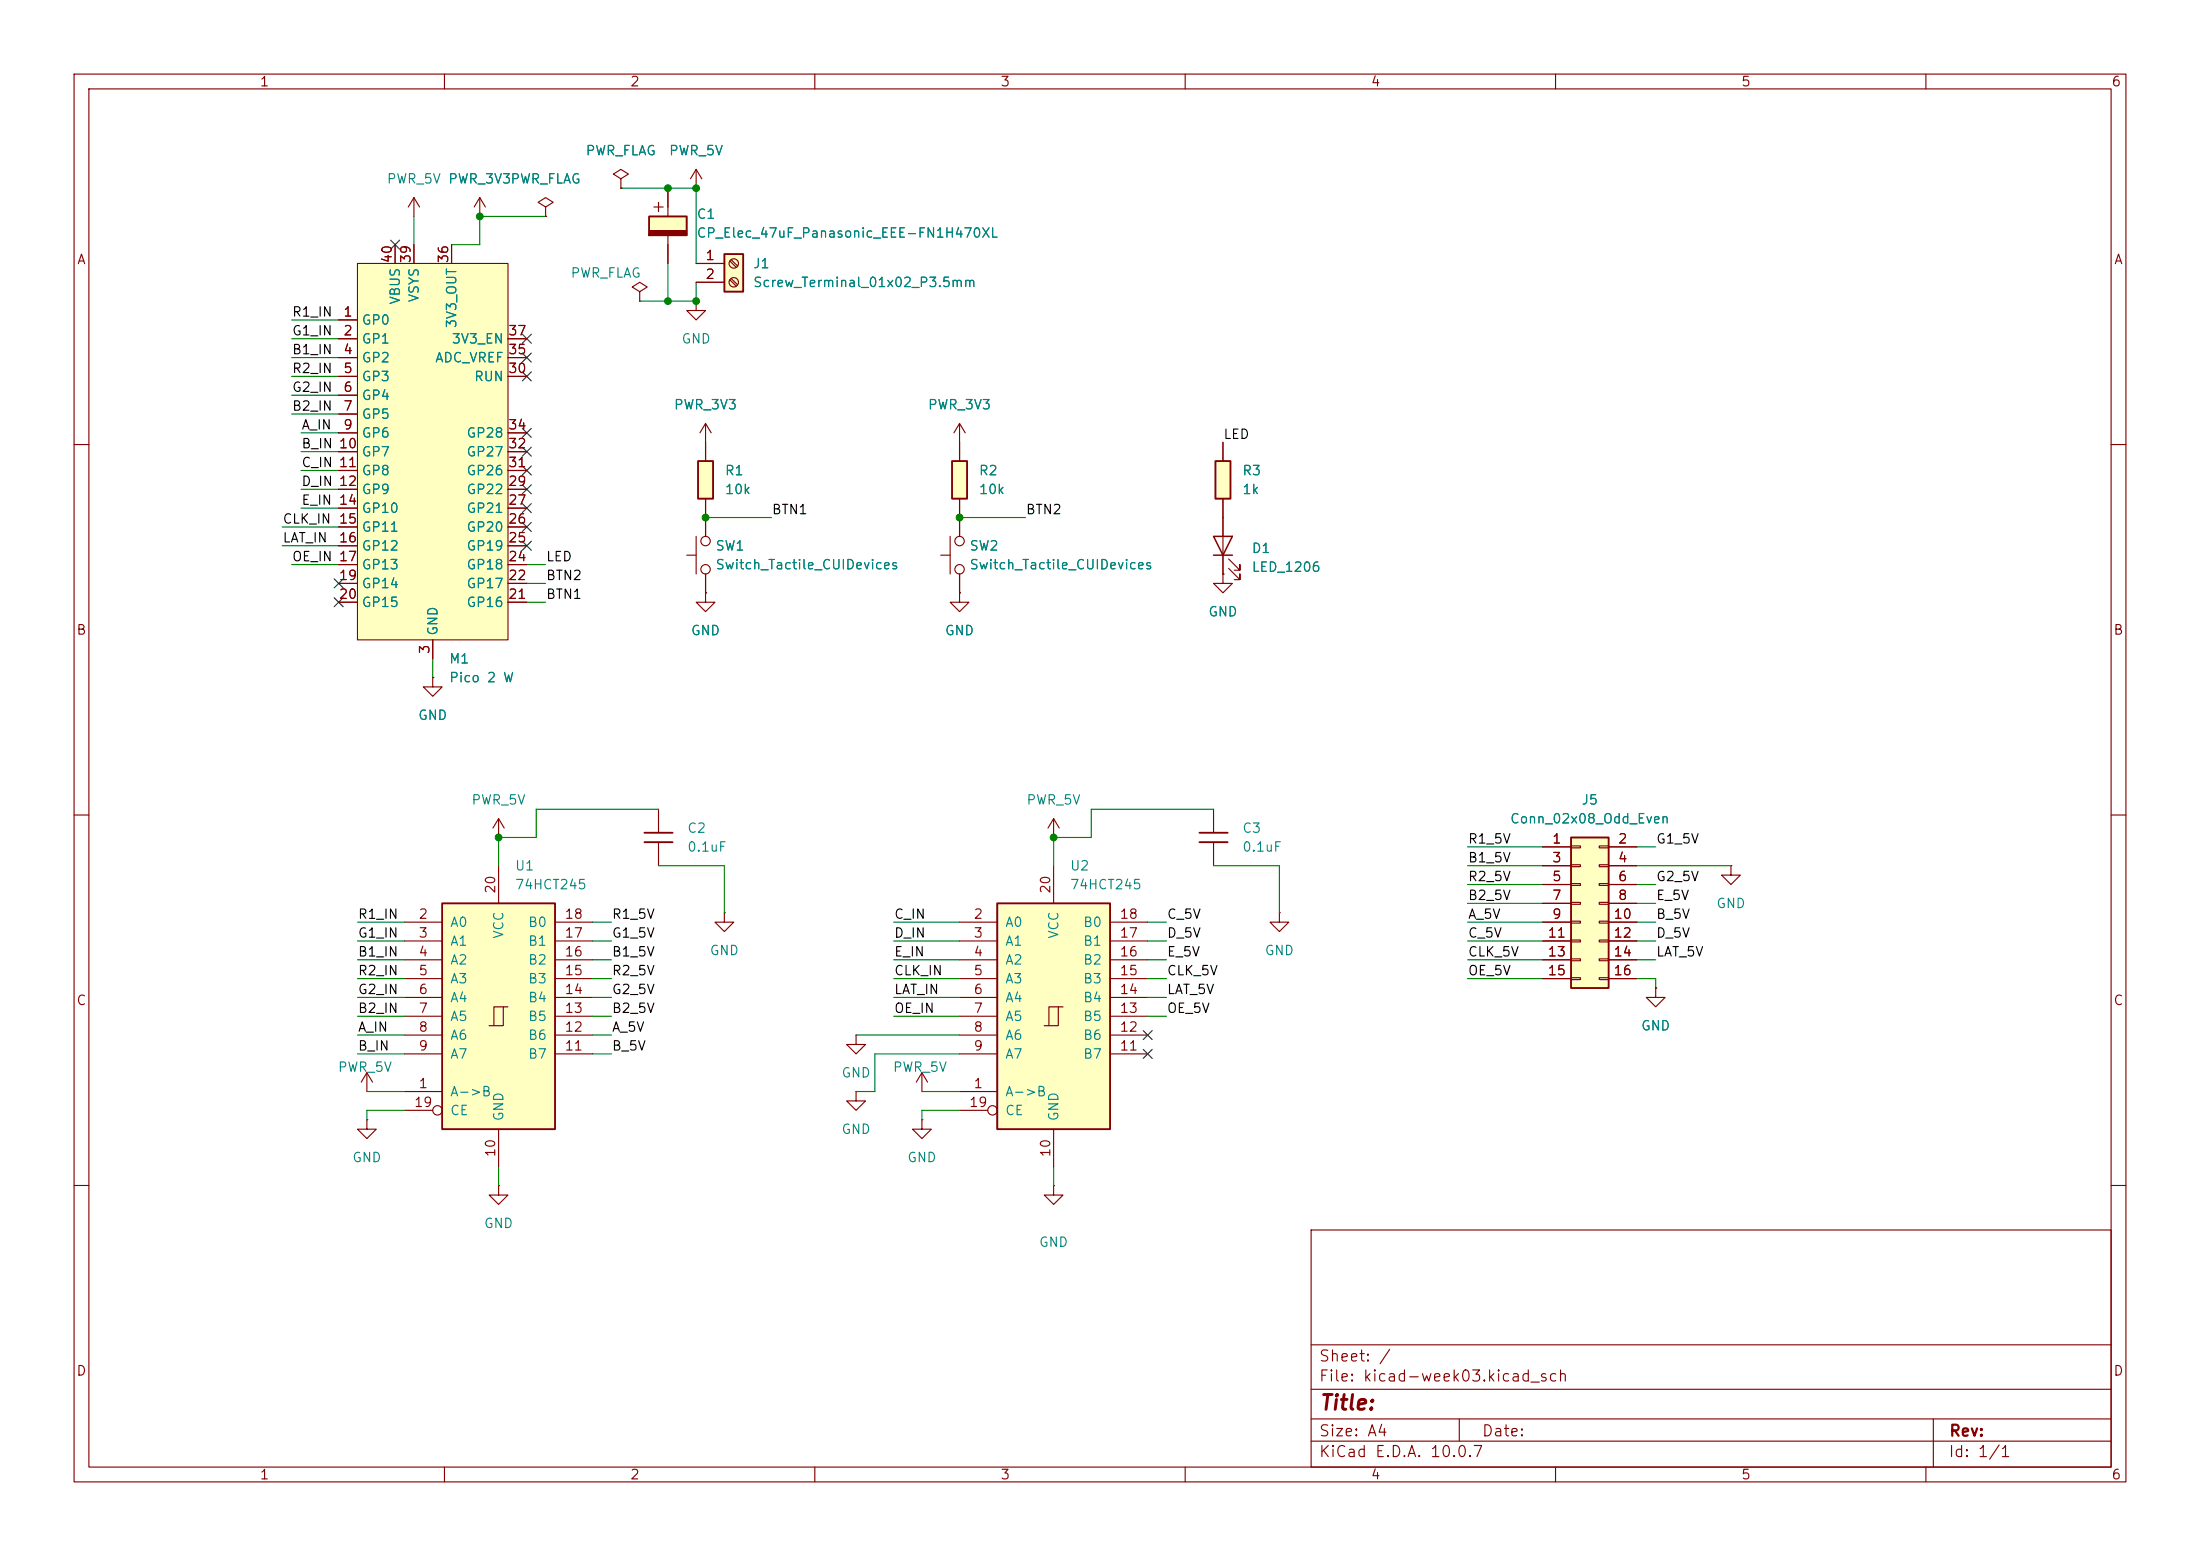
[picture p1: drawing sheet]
<svg xmlns="http://www.w3.org/2000/svg" width="297mm" height="210mm" viewBox="0 0 297 210" stroke-linecap="round" stroke-linejoin="round" font-family="sans-serif">
<g fill="none" stroke="#840000" stroke-width=".15">
<path d="M10 10h277v190h-277zM12 12h273v186h-273zM60 10v2M110 10v2M160 10v2M210 10v2M260 10v2M64.8 26.7l-.8 1.2M64.8 26.7l.7 1.2M64.8 26.7v2.5M10 60h2M285 60h2"/>
<path d="M10 110h2M163.8 109.2v3.2M163.8 113.7v3.1M285 110h2M10 160h2M177 166h108v32h-108zM285 160h2M60 198v2M110 198v2M160 198v2M177 194.5h108M177 191.5h108"/>
<path d="M177 187.5h108M177 181.5h108M197 191.5v3M210 198v2M260 198v2M261 191.5v6.5"/>
</g>
<path d="M161.9 112.4h3.8M161.9 113.7h3.8" fill="none" stroke="#840000" stroke-width=".25"/>
<path d="M212.1 113h5.1v20.4h-5.1z" fill="#ffffc2"/>
<path d="M212.1 113h5.1v20.4h-5.1z" fill="none" stroke="#840000" stroke-width=".25"/>
<g fill="none" stroke="#840000" stroke-width=".15">
<path d="M127 74.9h1.3M128.3 72.4v5.1M129.5 69.9v2.5M129.5 77.5v2.5M208.3 114.3h3.8M208.3 116.8h3.8M208.3 119.4h3.8M212.1 114.2h1.3v.2h-1.3zM212.1 116.7h1.3v.3h-1.3zM212.1 119.3h1.3v.2h-1.3zM215.9 114.2h1.3v.2h-1.3zM215.9 116.7h1.3v.3h-1.3z"/>
<path d="M215.9 119.3h1.3v.2h-1.3zM217.2 114.3h3.8M217.2 116.8h3.8M217.2 119.4h3.8M208.3 121.9h3.8M208.3 124.5h3.8M208.3 127h3.8M208.3 129.5h3.8M208.3 132.1h3.8M212.1 121.8h1.3v.2h-1.3zM212.1 124.3h1.3v.3h-1.3zM212.1 126.9h1.3v.2h-1.3z"/>
<path d="M212.1 129.4h1.3v.3h-1.3zM212.1 132h1.3v.2h-1.3zM215.9 121.8h1.3v.2h-1.3zM215.9 124.3h1.3v.3h-1.3zM215.9 126.9h1.3v.2h-1.3zM215.9 129.4h1.3v.3h-1.3zM215.9 132h1.3v.2h-1.3zM217.2 121.9h3.8M217.2 124.5h3.8M217.2 127h3.8M217.2 129.5h3.8M217.2 132.1h3.8"/>
<path d="M49.5 151.1v1.3h1.3l-1.3 1.3-1.2-1.3h1.2M49.5 151.1h.1"/>
<circle cx="129.5" cy="73" r=".63"/>
<circle cx="129.5" cy="76.8" r=".63"/>
</g>
<path d="M59.7 121.9h15.2v30.5h-15.2z" fill="#ffffc2"/>
<g fill="none" stroke="#840000" stroke-width=".15">
<path d="M165.1 69.9v7.6M165.9 76.7l1.5 1.5v-.7v.7h-.8M165.9 75.4l1.5 1.6v-.8v.8h-.8M67.3 116.8v5.1M142.2 110.5l-.7 1.3M142.2 110.5l.8 1.3M142.2 110.5v2.5M54.6 124.5h5.1M54.6 127h5.1M54.6 129.5h5.1M54.6 132.1h5.1M54.6 134.6h5.1"/>
<path d="M54.6 137.2h5.1M54.6 139.7h5.1M67.9 135.9h-1.2v2.5M68.6 135.9h-.7v2.5h-1.9M74.9 124.5h5.1M74.9 127h5.1M74.9 129.5h5.1M74.9 132.1h5.1M74.9 134.6h5.1M74.9 137.2h5.1M74.9 139.7h5.1M54.6 147.3h5.1"/>
<path d="M54.6 142.2h5.1M54.6 149.9h3.8M67.3 152.4v5.1M74.9 142.2h5.1"/>
<circle cx="59.1" cy="149.9" r=".63"/>
</g>
<path d="M59.7 121.9h15.2v30.5h-15.2z" fill="none" stroke="#840000" stroke-width=".25"/>
<path d="M163.8 72.4h2.6l-1.3 2.5zM163.8 74.9h2.6" fill="none" stroke="#840000" stroke-width=".2"/>
<path d="M164.1 62.2h2v5.1h-2z" fill="#ffffc2"/>
<path d="M164.1 62.2h2v5.1h-2z" fill="none" stroke="#840000" stroke-width=".25"/>
<g fill="none" stroke="#840000" stroke-width=".15">
<path d="M165.1 59.7v2.5M92.7 74.9h1.3M94 72.4v5.1M95.2 69.9v2.5M95.2 77.5v2.5M165.1 77.5v1.2h1.3l-1.3 1.3-1.3-1.3h1.3M165.1 77.5h.1M165.1 67.3v2.6M95.2 80v1.3h1.3l-1.3 1.3-1.2-1.3h1.2M95.2 80h.1M97.8 123.2v1.3h1.3l-1.3 1.2-1.3-1.2h1.3M97.8 123.2h.1"/>
<circle cx="95.2" cy="73" r=".63"/>
<circle cx="95.2" cy="76.8" r=".63"/>
</g>
<path d="M94.2 62.2h2.1v5.1h-2.1z" fill="#ffffc2"/>
<path d="M94.2 62.2h2.1v5.1h-2.1z" fill="none" stroke="#840000" stroke-width=".25"/>
<g fill="none" stroke="#840000" stroke-width=".15">
<path d="M55.9 26.7l-.8 1.2M55.9 26.7l.7 1.2M55.9 26.7v2.5M73.7 27.9l1-.6-1-.6-1.1 .6 1.1 .6v1.3M73.7 29.2h.1M86.4 39.4l1-.7-1-.6-1.1 .6 1.1 .7v1.2M86.4 40.6h.1M95.2 59.7v2.5M95.2 67.3v2.6M233.7 116.8v1.3h1.2l-1.2 1.3-1.3-1.3h1.3M233.7 116.8h.1M172.7 123.2v1.3h1.3l-1.3 1.2-1.3-1.2h1.3"/>
<path d="M172.7 123.2h.1M223.5 133.4v1.2h1.3l-1.3 1.3-1.3-1.3h1.3M223.5 133.4h.1M67.3 160v1.3h1.3l-1.3 1.3-1.3-1.3h1.3M67.3 160h.1"/>
</g>
<path d="M134.6 121.9h15.3v30.5h-15.3z" fill="#ffffc2"/>
<g fill="none" stroke="#840000" stroke-width=".15">
<path d="M142.2 116.8v5.1M129.5 124.5h5.1M129.5 127h5.1M129.5 129.5h5.1M129.5 132.1h5.1M129.5 134.6h5.1M129.5 137.2h5.1M129.5 139.7h5.1M142.9 135.9h-1.3v2.5M143.5 135.9h-.6v2.5h-1.9M149.9 124.5h5M149.9 127h5"/>
<path d="M149.9 129.5h5M149.9 132.1h5M149.9 134.6h5M149.9 137.2h5M149.9 139.7h5M129.5 147.3h5.1M129.5 142.2h5.1M129.5 149.9h3.8M142.2 152.4v5.1M149.9 142.2h5"/>
<circle cx="134" cy="149.9" r=".63"/>
</g>
<path d="M134.6 121.9h15.3v30.5h-15.3z" fill="none" stroke="#840000" stroke-width=".25"/>
<path d="M48.3 35.6h20.3v50.8h-20.3z" fill="#ffffc2"/>
<g fill="none" stroke="#840000" stroke-width=".15">
<path d="M48.3 35.6h20.3v50.8h-20.3zM53.3 33v2.6M55.9 33v2.6M61 33v2.6M45.7 43.2h2.6M45.7 45.7h2.6M45.7 48.3h2.6M45.7 50.8h2.6M45.7 53.3h2.6M45.7 55.9h2.6M45.7 58.4h2.6M68.6 45.7h2.5"/>
<path d="M68.6 48.3h2.5M68.6 50.8h2.5M68.6 58.4h2.5M45.7 61h2.6M45.7 63.5h2.6M45.7 66h2.6M45.7 68.6h2.6M45.7 71.1h2.6M45.7 73.7h2.6M45.7 76.2h2.6M45.7 78.7h2.6M68.6 61h2.5"/>
<path d="M68.6 63.5h2.5M68.6 66h2.5M68.6 68.6h2.5M68.6 71.1h2.5M68.6 73.7h2.5M68.6 76.2h2.5M68.6 78.7h2.5M45.7 81.3h2.6M58.4 86.4v2.5M68.6 81.3h2.5M115.6 139.7v1.3h1.2l-1.2 1.2-1.3-1.2h1.3M115.6 139.7h.1"/>
<path d="M115.6 147.3v1.3h1.2l-1.2 1.3-1.3-1.3h1.3M115.6 147.3h.1M124.5 144.8l-.8 1.3M124.5 144.8l.7 1.3M124.5 144.8v2.5M142.2 160v1.3h1.3l-1.3 1.3-1.2-1.3h1.2M142.2 160h.1"/>
</g>
<path d="M97.8 34.3h2.5v5.1h-2.5z" fill="#ffffc2"/>
<path d="M97.8 34.3h2.5v5.1h-2.5z" fill="none" stroke="#840000" stroke-width=".25"/>
<g fill="none" stroke="#840000" stroke-width=".15">
<path d="M94 35.6h3.8M94 38.1h3.8M98.5 35.2l.9 .9M98.5 37.8l.9 .8M98.7 35.1l.9 .8M98.7 37.6l.9 .8M124.5 151.1v1.3h1.2l-1.2 1.3-1.3-1.3h1.3M124.5 151.1h.1"/>
<circle cx="99.1" cy="38.1" r=".63"/>
<circle cx="99.1" cy="35.6" r=".63"/>
</g>
<path d="M87.6 29.2h5.1v2.6h-5.1z" fill="#ffffc2"/>
<path d="M87.6 31.1h5.1v.7h-5.1z" fill="#840000" stroke="#840000" stroke-width=".15"/>
<path d="M87.6 29.2h5.1v2.6h-5.1z" fill="none" stroke="#840000" stroke-width=".25"/>
<g fill="none" stroke="#840000" stroke-width=".15">
<path d="M83.8 24.1l1-.6-1-.6-1 .6 1 .6v1.3M83.8 25.4h.1M88.3 27.9h1.2M88.9 27.3v1.3M90.2 25.4v3.8M90.2 31.8v3.8M94 22.9l-.8 1.2M94 22.9l.7 1.2M94 22.9v2.5M94 40.6v1.3h1.2l-1.2 1.3-1.3-1.3h1.3M94 40.6h.1M95.2 57.2l-.7 1.2"/>
<path d="M95.2 57.2l.8 1.2M95.2 57.2v2.5M58.4 91.4v1.3h1.3l-1.3 1.3-1.3-1.3h1.3M58.4 91.4h.1M129.5 80v1.3h1.3l-1.3 1.3-1.2-1.3h1.2M129.5 80h.1M67.3 110.5l-.8 1.3M67.3 110.5l.8 1.3M67.3 110.5v2.5M49.5 144.8l-.7 1.3M49.5 144.8l.8 1.3M49.5 144.8v2.5"/>
</g>
<path d="M128.5 62.2h2.1v5.1h-2.1z" fill="#ffffc2"/>
<path d="M128.5 62.2h2.1v5.1h-2.1zM87 112.4h3.8M87 113.7h3.8" fill="none" stroke="#840000" stroke-width=".25"/>
<g fill="none" stroke="#840000" stroke-width=".15">
<path d="M53.3 33v2.6M55.9 33v2.6M61 33v2.6M73.7 29.2h.1M83.8 25.4h.1M90.2 25.4v2.5M90.2 33v2.6M94 35.6h3.8M94 38.1h3.8M45.7 43.2h2.6M45.7 45.7h2.6M45.7 48.3h2.6"/>
<path d="M45.7 50.8h2.6M45.7 53.3h2.6M45.7 55.9h2.6M45.7 58.4h2.6M68.6 45.7h2.5M68.6 48.3h2.5M68.6 50.8h2.5M68.6 58.4h2.5M95.2 59.7v2.5M129.5 57.2v5M129.5 57.2l-.7 1.2M129.5 57.2l.8 1.2"/>
<path d="M165.1 59.7v2.5M45.7 61h2.6M45.7 63.5h2.6M45.7 66h2.6M45.7 68.6h2.6M45.7 71.1h2.6M45.7 73.7h2.6M45.7 76.2h2.6M45.7 78.7h2.6M68.6 61h2.5M68.6 63.5h2.5M68.6 66h2.5"/>
<path d="M68.6 68.6h2.5M68.6 71.1h2.5M68.6 73.7h2.5M68.6 76.2h2.5M68.6 78.7h2.5M95.2 67.3v5.1M95.2 77.5v2.5M129.5 67.3v5.1M129.5 77.5v2.5M165.1 77.5h.1M165.1 67.3v5.1M165.1 74.9v2.6"/>
<path d="M45.7 81.3h2.6M58.4 91.4h.1M58.4 86.4v2.5M68.6 81.3h2.5M95.2 80h.1M129.5 80h.1M88.9 109.2v3.2M88.9 113.7v3.1M208.3 114.3h3.8M208.3 116.8h3.8M208.3 119.4h3.8M217.2 114.3h3.8"/>
<path d="M217.2 116.8h3.8M217.2 119.4h3.8M208.3 121.9h3.8M208.3 124.5h3.8M208.3 127h3.8M208.3 129.5h3.8M208.3 132.1h3.8M217.2 121.9h3.8M217.2 124.5h3.8M217.2 127h3.8M217.2 129.5h3.8M217.2 132.1h3.8"/>
<path d="M223.5 133.4h.1"/>
</g>
<g fill="none" stroke="#008400" stroke-width=".15">
<path d="M55.9 29.2v3.8M73.7 29.2h-8.9v3.8h-3.8M83.8 25.4h10.2v10.2M90.2 35.6v5M94 38.1v2.5h-7.6M39.4 43.2h6.3M39.4 45.7h6.3M39.4 55.9h6.3M39.4 48.3h6.3M39.4 50.8h6.3M39.4 53.3h6.3M40.6 58.4h5.1"/>
<path d="M38.1 71.1h7.6M38.1 73.7h7.6M39.4 76.2h6.3M40.6 68.6h5.1M40.6 61h5.1M40.6 63.5h5.1M40.6 66h5.1M71.1 76.2h2.6M71.1 78.7h2.6M95.2 69.9h8.9M129.5 69.9h8.9M58.4 88.9v2.5"/>
<path d="M71.1 81.3h2.6M88.9 116.8h8.9v6.4M88.9 109.2h-16.5v3.8h-5.1v3.8M163.8 116.8h8.9v6.4M163.8 109.2h-16.5v3.8h-5.1v3.8M198.1 116.8h10.2M198.1 119.4h10.2M198.1 114.3h10.2M221 116.8h12.7M221 119.4h2.5M221 114.3h2.5M48.3 124.5h6.3"/>
<path d="M48.3 127h6.3M48.3 132.1h6.3M48.3 129.5h6.3M48.3 137.2h6.3M48.3 134.6h6.3M48.3 139.7h6.3M80 124.5h2.5M80 127h2.5M80 132.1h2.5M80 129.5h2.5M80 137.2h2.5M80 134.6h2.5"/>
<path d="M80 139.7h2.5M115.6 139.7h13.9M120.6 124.5h8.9M120.6 127h8.9M120.6 132.1h8.9M120.6 129.5h8.9M120.6 137.2h8.9M120.6 134.6h8.9M154.9 124.5h2.6M154.9 127h2.6M154.9 132.1h2.6M154.9 129.5h2.6"/>
<path d="M154.9 137.2h2.6M154.9 134.6h2.6M198.1 124.5h10.2M198.1 127h10.2M198.1 121.9h10.2M198.1 132.1h10.2M198.1 129.5h10.2M221 124.5h2.5M221 127h2.5M221 121.9h2.5M221 132.1h2.5v1.3M221 129.5h2.5"/>
<path d="M48.3 142.2h6.3M49.5 147.3h5.1M54.6 149.9h-5.1v1.2M67.3 157.5v2.5M80 142.2h2.5M124.5 147.3h5M129.5 149.9h-5v1.2M129.5 142.2h-11.4v5.1h-2.5M142.2 157.5v2.5"/>
</g>
<g fill="none" stroke="#000084" stroke-width=".15">
<path d="M52.7 32.4l1.2 1.2M53.9 32.4l-1.2 1.2M70.5 50.2l1.2 1.2M70.5 47.7l1.2 1.2M70.5 45.1l1.2 1.2M70.5 57.8l1.2 1.2M71.7 50.2l-1.2 1.2M71.7 47.7l-1.2 1.2M71.7 45.1l-1.2 1.2M71.7 57.8l-1.2 1.2M45.1 78.1l1.2 1.2M46.3 78.1l-1.2 1.2"/>
<path d="M70.5 65.4l1.2 1.2M70.5 68l1.2 1.2M70.5 70.5l1.2 1.2M70.5 73.1l1.2 1.2M70.5 60.4l1.2 1.2M70.5 62.9l1.2 1.2M71.7 65.4l-1.2 1.2M71.7 68l-1.2 1.2M71.7 70.5l-1.2 1.2M71.7 73.1l-1.2 1.2M71.7 60.4l-1.2 1.2M71.7 62.9l-1.2 1.2"/>
<path d="M45.1 80.7l1.2 1.2M46.3 80.7l-1.2 1.2M154.3 139.1l1.2 1.2M155.5 139.1l-1.2 1.2M154.3 141.6l1.2 1.2M155.5 141.6l-1.2 1.2"/>
</g>
<g fill="#008400" stroke="#008400" stroke-width=".14">
<circle cx="67.3" cy="113" r=".46"/>
<circle cx="64.8" cy="29.2" r=".46"/>
<circle cx="94" cy="40.6" r=".46"/>
<circle cx="90.2" cy="40.6" r=".46"/>
<circle cx="94" cy="25.4" r=".46"/>
<circle cx="90.2" cy="25.4" r=".46"/>
<circle cx="129.5" cy="69.9" r=".46"/>
<circle cx="95.2" cy="69.9" r=".46"/>
<circle cx="142.2" cy="113" r=".46"/>
</g>
<text font-size="2" fill="#840000" x="178" y="190.8">Title:</text>
<g font-size="1.5" fill="#840000">
<text x="178" y="184.1">Sheet: /</text>
<text x="178" y="186.8">File: kicad-week03.kicad_sch</text>
<text x="178" y="197">KiCad E.D.A. 10.0.7</text>
<text x="178" y="194.2">Size: A4</text>
<text x="200" y="194.2">Date:</text>
<text x="263" y="197">Id: 1/1</text>
<text x="263" y="194.2">Rev:</text>
</g>
<g font-size="1.3" fill="#840000">
<text x="35" y="12">1</text>
<text x="85" y="12">2</text>
<text x="135" y="12">3</text>
<text x="185" y="12">4</text>
<text x="235" y="12">5</text>
<text x="285" y="12">6</text>
<text x="10.3" y="36">A</text>
<text x="53.2" y="35.6" transform="rotate(-90 53.2 35.6)">40</text>
<text x="55.7" y="35.6" transform="rotate(-90 55.7 35.6)">39</text>
<text x="60.8" y="35.6" transform="rotate(-90 60.8 35.6)">36</text>
<text x="95.2" y="35.4">1</text>
<text x="285.3" y="36">A</text>
<text x="95.2" y="38">2</text>
<text x="46.3" y="43">1</text>
<text x="46.3" y="45.6">2</text>
<text x="68.5" y="45.6">37</text>
<text x="46.3" y="48.1">4</text>
<text x="46.3" y="50.7">5</text>
<text x="46.3" y="53.2">6</text>
<text x="68.5" y="50.7">30</text>
<text x="68.5" y="48.1">35</text>
<text x="46.3" y="55.7">7</text>
<text x="46.3" y="58.3">9</text>
<text x="68.5" y="58.3">34</text>
<text x="45.7" y="60.8">10</text>
<text x="45.7" y="63.4">11</text>
<text x="45.7" y="65.9">12</text>
<text x="68.5" y="65.9">29</text>
<text x="68.5" y="63.4">31</text>
<text x="68.5" y="60.8">32</text>
<text x="45.7" y="71">15</text>
<text x="45.7" y="68.4">14</text>
<text x="68.5" y="71">26</text>
<text x="68.5" y="68.4">27</text>
<text x="45.7" y="73.5">16</text>
<text x="45.7" y="76.1">17</text>
<text x="68.5" y="76.1">24</text>
<text x="68.5" y="73.5">25</text>
<text x="45.7" y="78.6">19</text>
<text x="45.7" y="81.1">20</text>
<text x="68.5" y="81.1">21</text>
<text x="68.5" y="78.6">22</text>
<text x="10.2" y="86">B</text>
<text x="58.3" y="88.4" transform="rotate(-90 58.3 88.4)">3</text>
<text x="285.2" y="86">B</text>
<text x="209.5" y="114.2">1</text>
<text x="209.5" y="116.7">3</text>
<text x="209.5" y="119.2">5</text>
<text x="218.3" y="114.2">2</text>
<text x="218.3" y="116.7">4</text>
<text x="218.3" y="119.2">6</text>
<text x="56.4" y="124.3">2</text>
<text x="67.2" y="120.7" transform="rotate(-90 67.2 120.7)">20</text>
<text x="76.1" y="124.3">18</text>
<text x="131.3" y="124.3">2</text>
<text x="142.1" y="120.7" transform="rotate(-90 142.1 120.7)">20</text>
<text x="151.1" y="124.3">18</text>
<text x="209.5" y="121.8">7</text>
<text x="209.5" y="124.3">9</text>
<text x="217.7" y="124.3">10</text>
<text x="218.3" y="121.8">8</text>
<text x="56.4" y="126.9">3</text>
<text x="56.4" y="129.4">4</text>
<text x="56.4" y="131.9">5</text>
<text x="76.1" y="131.9">15</text>
<text x="76.1" y="129.4">16</text>
<text x="76.1" y="126.9">17</text>
<text x="131.3" y="126.9">3</text>
<text x="131.3" y="129.4">4</text>
<text x="131.3" y="131.9">5</text>
<text x="151.1" y="131.9">15</text>
<text x="151.1" y="129.4">16</text>
<text x="151.1" y="126.9">17</text>
<text x="208.8" y="126.9">11</text>
<text x="208.8" y="129.4">13</text>
<text x="208.8" y="131.9">15</text>
<text x="217.7" y="126.9">12</text>
<text x="217.7" y="129.4">14</text>
<text x="217.7" y="131.9">16</text>
<text x="10.2" y="136">C</text>
<text x="56.4" y="134.5">6</text>
<text x="56.4" y="137">7</text>
<text x="76.1" y="137">13</text>
<text x="76.1" y="134.5">14</text>
<text x="131.3" y="134.5">6</text>
<text x="131.3" y="137">7</text>
<text x="151.1" y="137">13</text>
<text x="151.1" y="134.5">14</text>
<text x="285.2" y="136">C</text>
<text x="56.4" y="139.6">8</text>
<text x="56.4" y="142.1">9</text>
<text x="76.1" y="142.1">11</text>
<text x="76.1" y="139.6">12</text>
<text x="131.3" y="139.6">8</text>
<text x="131.3" y="142.1">9</text>
<text x="151.1" y="142.1">11</text>
<text x="151.1" y="139.6">12</text>
<text x="55.8" y="149.7">19</text>
<text x="56.4" y="147.2">1</text>
<text x="130.7" y="149.7">19</text>
<text x="131.3" y="147.2">1</text>
<text x="67.2" y="156.3" transform="rotate(-90 67.2 156.3)">10</text>
<text x="142.1" y="156.3" transform="rotate(-90 142.1 156.3)">10</text>
<text x="10.2" y="186">D</text>
<text x="285.2" y="186">D</text>
<text x="35" y="200">1</text>
<text x="85" y="200">2</text>
<text x="135" y="200">3</text>
<text x="185" y="200">4</text>
<text x="235" y="200">5</text>
<text x="285" y="200">6</text>
</g>
<g font-size="1.3" fill="#008484">
<text x="79" y="21.3">PWR_FLAG</text>
<text x="90.2" y="21.3">PWR_5V</text>
<text x="52.1" y="25.1">PWR_5V PWR_3V3PWR_FLAG</text>
<text x="60.4" y="25.1">PWR_3V3PWR_FLAG</text>
<text x="94" y="29.9">C1</text>
<text x="94" y="32.4">CP_Elec_47uF_Panasonic_EEE-FN1H470XL</text>
<text x="54.3" y="41.2" transform="rotate(-90 54.3 41.2)">VBUS</text>
<text x="56.8" y="40.9" transform="rotate(-90 56.8 40.9)">VSYS</text>
<text x="76.9" y="37.8">PWR_FLAG</text>
<text x="101.6" y="36.5">J1</text>
<text x="101.6" y="39.1">Screw_Terminal_01x02_P3.5mm</text>
<text x="48.7" y="44.1">GP0</text>
<text x="48.7" y="46.7">GP1</text>
<text x="60.9" y="46.7">3V3_EN</text>
<text x="61.9" y="44.4" transform="rotate(-90 61.9 44.4)">3V3_OUT</text>
<text x="91.9" y="46.7">GND</text>
<text x="48.7" y="49.2">GP2</text>
<text x="48.7" y="51.8">GP3</text>
<text x="58.7" y="49.2">ADC_VREF</text>
<text x="63.9" y="51.8">RUN</text>
<text x="48.7" y="54.3">GP4</text>
<text x="48.7" y="56.8">GP5</text>
<text x="48.7" y="59.4">GP6</text>
<text x="62.9" y="59.4">GP28</text>
<text x="90.9" y="55.6">PWR_3V3</text>
<text x="125.2" y="55.6">PWR_3V3</text>
<text x="48.7" y="61.9">GP7</text>
<text x="48.7" y="64.5">GP8</text>
<text x="62.9" y="64.5">GP26</text>
<text x="62.9" y="61.9">GP27</text>
<text x="97.8" y="64.5">R1</text>
<text x="132.1" y="64.5">R2</text>
<text x="167.6" y="64.5">R3</text>
<text x="48.7" y="67">GP9</text>
<text x="48.7" y="69.5">GP10</text>
<text x="62.9" y="69.5">GP21</text>
<text x="62.9" y="67">GP22</text>
<text x="97.8" y="67">10k</text>
<text x="132.1" y="67">10k</text>
<text x="167.6" y="67">1k</text>
<text x="48.7" y="72.1">GP11</text>
<text x="48.7" y="74.6">GP12</text>
<text x="48.7" y="77.2">GP13</text>
<text x="62.9" y="77.2">GP18</text>
<text x="62.9" y="74.6">GP19</text>
<text x="62.9" y="72.1">GP20</text>
<text x="96.5" y="74.6">SW1</text>
<text x="96.5" y="77.2">Switch_Tactile_CUIDevices</text>
<text x="130.8" y="74.6">SW2</text>
<text x="130.8" y="77.2">Switch_Tactile_CUIDevices</text>
<text x="168.9" y="75">D1</text>
<text x="168.9" y="77.5">LED_1206</text>
<text x="48.7" y="79.7">GP14</text>
<text x="48.7" y="82.2">GP15</text>
<text x="62.9" y="82.2">GP16</text>
<text x="62.9" y="79.7">GP17</text>
<text x="163" y="83.5">GND</text>
<text x="59.4" y="85.9" transform="rotate(-90 59.4 85.9)">GND</text>
<text x="60.5" y="89.9">M1</text>
<text x="93.2" y="86.1">GND</text>
<text x="127.5" y="86.1">GND</text>
<text x="60.5" y="92.4">Pico 2 W</text>
<text x="56.4" y="97.5">GND</text>
<text x="63.6" y="108.9">PWR_5V</text>
<text x="92.7" y="112.7">C2</text>
<text x="138.5" y="108.9">PWR_5V</text>
<text x="167.6" y="112.7">C3</text>
<text x="203.8" y="111.5">Conn_02x08_Odd_Even</text>
<text x="213.4" y="108.9">J5</text>
<text x="69.4" y="117.8">U1</text>
<text x="92.7" y="115.3">0.1uF</text>
<text x="144.4" y="117.8">U2</text>
<text x="167.6" y="115.3">0.1uF</text>
<text x="60.7" y="125.4">A0</text>
<text x="69.4" y="120.3">74HCT245</text>
<text x="71.2" y="125.4">B0</text>
<text x="135.6" y="125.4">A0</text>
<text x="144.4" y="120.3">74HCT245</text>
<text x="146.1" y="125.4">B0</text>
<text x="231.6" y="122.9">GND</text>
<text x="60.7" y="128">A1</text>
<text x="60.7" y="130.5">A2</text>
<text x="68.3" y="126.8" transform="rotate(-90 68.3 126.8)">VCC</text>
<text x="71.2" y="130.5">B2</text>
<text x="71.2" y="128">B1</text>
<text x="95.7" y="129.2">GND</text>
<text x="135.6" y="128">A1</text>
<text x="135.6" y="130.5">A2</text>
<text x="143.2" y="126.8" transform="rotate(-90 143.2 126.8)">VCC</text>
<text x="146.1" y="130.5">B2</text>
<text x="146.1" y="128">B1</text>
<text x="170.7" y="129.2">GND</text>
<text x="60.7" y="133">A3</text>
<text x="60.7" y="135.6">A4</text>
<text x="71.2" y="135.6">B4</text>
<text x="71.2" y="133">B3</text>
<text x="135.6" y="133">A3</text>
<text x="135.6" y="135.6">A4</text>
<text x="146.1" y="135.6">B4</text>
<text x="146.1" y="133">B3</text>
<text x="60.7" y="138.1">A5</text>
<text x="60.7" y="140.7">A6</text>
<text x="60.7" y="143.2">A7</text>
<text x="71.2" y="143.2">B7</text>
<text x="71.2" y="140.7">B6</text>
<text x="71.2" y="138.1">B5</text>
<text x="135.6" y="138.1">A5</text>
<text x="135.6" y="140.7">A6</text>
<text x="135.6" y="143.2">A7</text>
<text x="146.1" y="143.2">B7</text>
<text x="146.1" y="140.7">B6</text>
<text x="146.1" y="138.1">B5</text>
<text x="221.5" y="139.4">GND</text>
<text x="45.5" y="145">PWR_5V</text>
<text x="60.7" y="148.3">A-&gt;B</text>
<text x="113.5" y="145.7">GND</text>
<text x="120.5" y="145">PWR_5V</text>
<text x="135.6" y="148.3">A-&gt;B</text>
<text x="60.7" y="150.8">CE</text>
<text x="68.3" y="151.4" transform="rotate(-90 68.3 151.4)">GND</text>
<text x="113.5" y="153.4">GND</text>
<text x="135.6" y="150.8">CE</text>
<text x="143.2" y="151.4" transform="rotate(-90 143.2 151.4)">GND</text>
<text x="47.5" y="157.2">GND</text>
<text x="122.4" y="157.2">GND</text>
<text x="65.2" y="166.1">GND</text>
<text x="140.2" y="168.6">GND</text>
</g>
<g font-size="1.3">
<text x="39.3" y="45.6">G1_IN</text>
<text x="39.3" y="43.1">R1_IN</text>
<text x="39.3" y="53.2">G2_IN</text>
<text x="39.3" y="50.7">R2_IN</text>
<text x="39.3" y="48.1">B1_IN</text>
<text x="39.3" y="55.8">B2_IN</text>
<text x="40.6" y="58.3">A_IN</text>
<text x="165.1" y="59.6">LED</text>
<text x="40.6" y="60.8">B_IN 10</text>
<text x="40.6" y="63.4">C_IN 11</text>
<text x="40.6" y="65.9">D_IN 12</text>
<text x="38.1" y="71">CLK_IN</text>
<text x="40.6" y="68.5">E_IN 14</text>
<text x="104.1" y="69.7">BTN1</text>
<text x="138.4" y="69.7">BTN2</text>
<text x="38.1" y="73.5">LAT_IN</text>
<text x="39.3" y="76.1">OE_IN 17</text>
<text x="73.6" y="76.1">LED</text>
<text x="73.6" y="81.2">BTN1</text>
<text x="73.6" y="78.6">BTN2</text>
<text x="198.1" y="114.2">R1_5V</text>
<text x="198.1" y="119.3">R2_5V</text>
<text x="198.1" y="116.7">B1_5V</text>
<text x="223.5" y="119.3">G2_5V</text>
<text x="223.5" y="114.2">G1_5V</text>
<text x="48.2" y="124.3">R1_IN</text>
<text x="82.5" y="124.3">R1_5V</text>
<text x="120.6" y="124.3">C_IN</text>
<text x="157.5" y="124.3">C_5V</text>
<text x="198.1" y="121.8">B2_5V</text>
<text x="198.1" y="124.3">A_5V</text>
<text x="223.5" y="124.3">B_5V</text>
<text x="223.5" y="121.8">E_5V</text>
<text x="48.2" y="126.9">G1_IN</text>
<text x="48.2" y="132">R2_IN</text>
<text x="48.2" y="129.4">B1_IN</text>
<text x="82.5" y="129.4">B1_5V</text>
<text x="82.5" y="132">R2_5V</text>
<text x="82.5" y="126.9">G1_5V</text>
<text x="120.6" y="129.4">E_IN</text>
<text x="120.6" y="126.9">D_IN</text>
<text x="120.6" y="132">CLK_IN</text>
<text x="157.5" y="132">CLK_5V</text>
<text x="157.5" y="129.4">E_5V</text>
<text x="157.5" y="126.9">D_5V</text>
<text x="198.1" y="129.4">CLK_5V</text>
<text x="198.1" y="132">OE_5V</text>
<text x="198.1" y="126.9">C_5V</text>
<text x="223.5" y="129.4">LAT_5V</text>
<text x="223.5" y="126.9">D_5V</text>
<text x="48.2" y="134.5">G2_IN</text>
<text x="48.2" y="137">B2_IN</text>
<text x="82.5" y="134.5">G2_5V</text>
<text x="82.5" y="137">B2_5V</text>
<text x="120.6" y="134.5">LAT_IN</text>
<text x="120.6" y="137">OE_IN</text>
<text x="157.5" y="134.5">LAT_5V</text>
<text x="157.5" y="137">OE_5V</text>
<text x="48.2" y="142.1">B_IN</text>
<text x="48.2" y="139.6">A_IN</text>
<text x="82.5" y="139.6">A_5V</text>
<text x="82.5" y="142.1">B_5V</text>
</g>
</svg>
